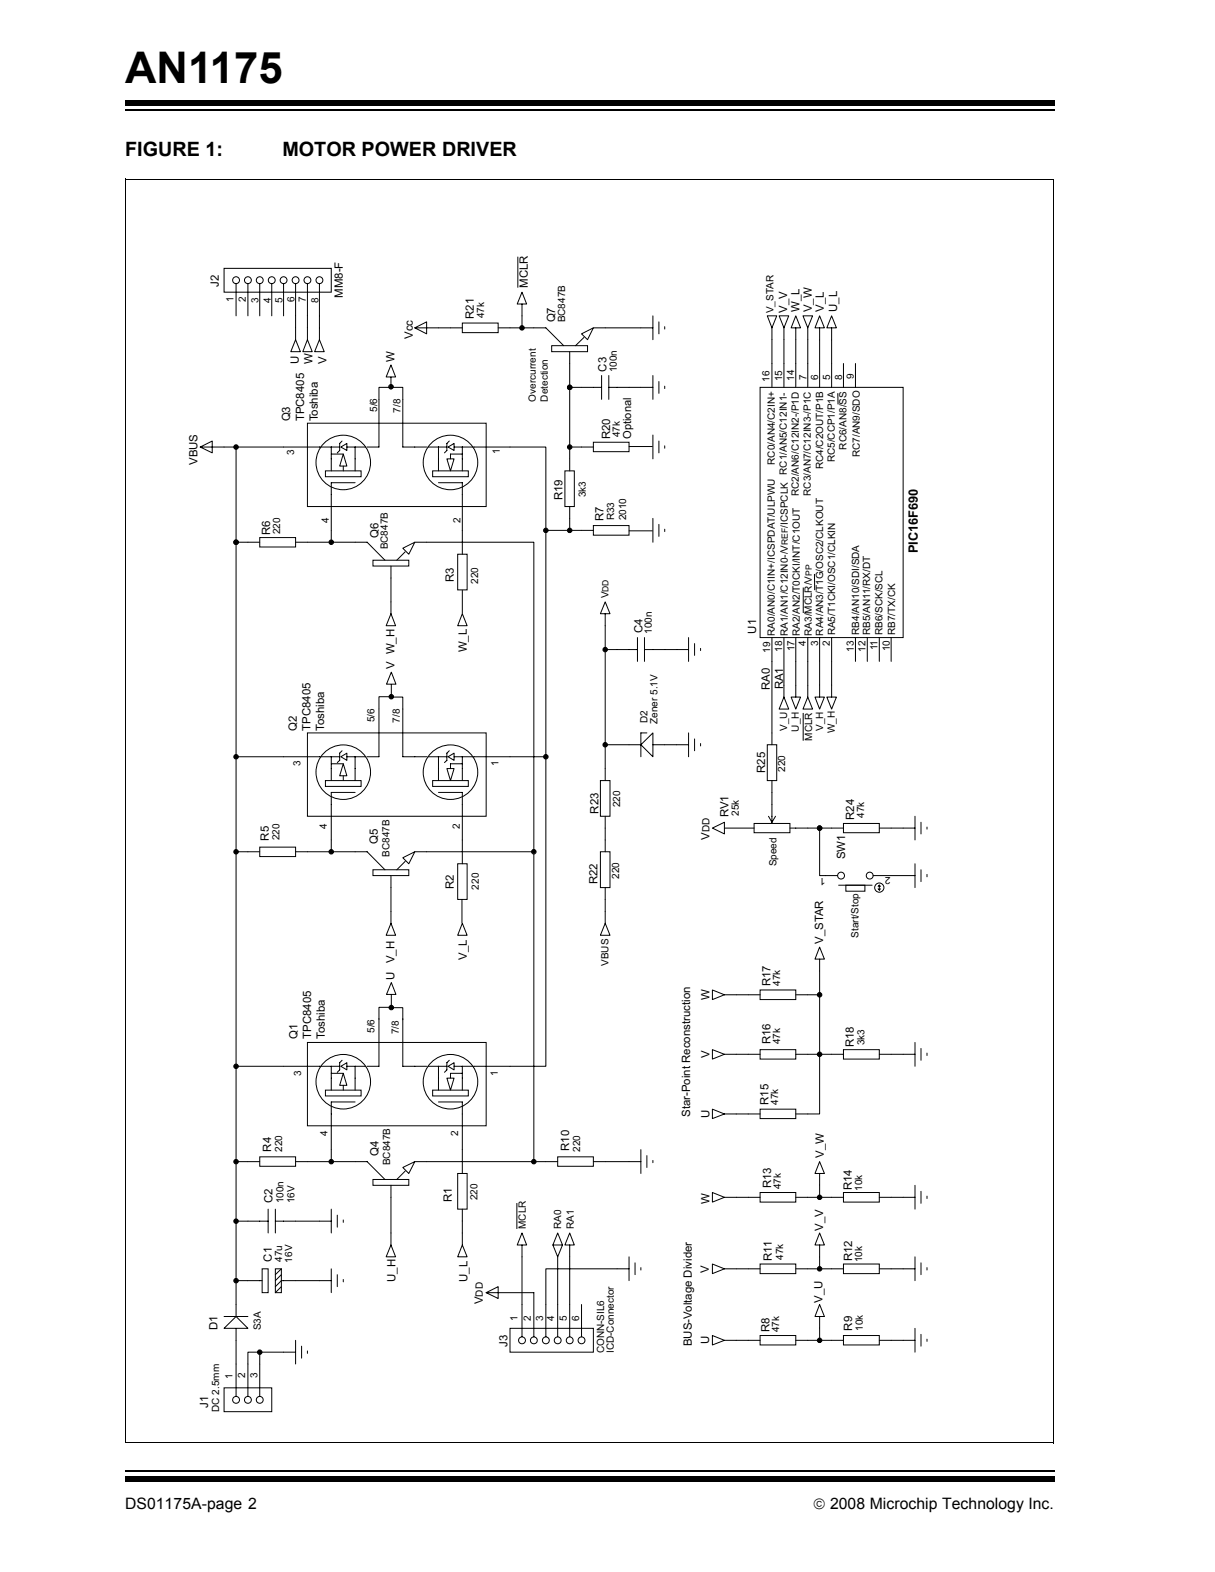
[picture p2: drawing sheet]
<svg xmlns="http://www.w3.org/2000/svg" width="216mm" height="279mm" viewBox="0 0 216 279" stroke-linecap="round" stroke-linejoin="round" font-family="sans-serif">
<path d="M22.2 19.6h165.1" fill="none" stroke="#000" stroke-width=".34"/>
<path d="M22.2 17.7h165.1v1.1h-165.1z" fill="#000"/>
<path d="M22.2 260.3h165.1v6h-165.1z" fill="#fff"/>
<path d="M22.2 261.4h165.1" fill="none" stroke="#000" stroke-width=".34"/>
<path d="M22.2 262.4h165.1v1h-165.1z" fill="#000"/>
<path d="M22.2 31.7h165.1v224.8h-165.1z" fill="#fff"/>
<g fill="none" stroke="#000" stroke-width=".18">
<path d="M22.3 31.8h165M22.3 31.7v224.7M187.2 31.8v224.7M39.8 47.7h19.1v4.2h-19.1zM41.9 50.4v5.7M44.1 50.4v5.7M46.2 50.4v5.7M48.3 50.4v5.7M50.4 50.4v5.7M52.5 50.4v10M54.6 50.4v10M56.8 50.4v10"/>
<path d="M73.7 58.3l2.1-1.1v2.1zM73.7 58.3h8.5M82.2 57.4h6.3v1.7h-6.3zM88.5 58.3h8.5l3.2 3.1M92 45.6v5.5M92.8 51.9l.8 2.1h-1.7zM92.8 54v4.3M103.3 59.3l2.1-1-1 2.1zM103.8 60l-1.5 1.4M105.4 58.3h10.6M116 56.1v4.3M117.1 57.2v2.1"/>
<path d="M118.1 58.1v.4M136.3 56.1h1.7l-.8 2.2zM137.2 58.3v10.5M138.4 56.1h1.8l-.9 2.2zM139.3 58.3v10.5M141.4 56.1l.9 2.2h-1.7zM141.4 58.3v10.5M142.7 56.1h1.7l-.9 2.2zM143.5 58.3v10.5M145.6 56.1l.9 2.2h-1.7zM145.6 58.3v10.5M147.8 56.1l.8 2.2h-1.7z"/>
<path d="M147.8 58.3v10.5M35.6 79.5l2.1-1.1v2.1zM35.6 79.5h24.8M41.9 79.5v154.5M52.5 60.4l.9 2.1h-1.7zM54.6 75.2h31.8v14.8h-31.8zM54.6 60.4l.9 2.1h-1.7zM56.8 60.4l.8 2.1h-1.7zM58.9 79.5v4.2M60.6 79.5l1-.7v1.3zM60.8 78.4l-.4 .4v1.3l-.5 .4M61.6 79.5h3.4"/>
<path d="M63.1 79.5v4.2M65.2 79.5h2.1v-10.7h4.3v10.7h4.2M69.5 64.9l.8 2.1h-1.7zM69.5 67v2.1M76 79.5h3.4M77.9 79.5v4.2M79.6 79.5l1.1-.7v1.3zM79.8 78.4l-.4 .4v1.3l-.4 .4M80.7 79.5h16.3v14.8M82.2 79.5v4.2M98 61.4h6.4v1.1h-6.4zM101.2 62.5v21.2"/>
<path d="M101.2 79.5h4.2M101.2 68.8h5.7M105.4 78.6h6.4v1.7h-6.4zM106.9 66.7v4.3M108.2 68.8h7.8M108.2 66.7v4.3M111.8 79.4h4.1M116 66.7v4.3M116 77.3v4.3M117.1 67.8v2.1M117.1 78.4v2.1M118.1 68.6v.5"/>
<path d="M118.1 79.2v.5M135.1 68.8h25.4v44.5h-25.4zM148.9 69.9v2M149.9 64.6v4.2M152 64.6v4.2M41.9 96.4h4.3M46.2 95.5h6.3v1.7h-6.3zM52.5 96.4h12.7l3.2 3.2M57.8 83.7h6.4v1h-6.4zM58.9 80.7h2.1M61 80.7l.6 2.1h-1.2zM61 82.8v.9"/>
<path d="M63.1 85.8h-4.2v10.6M66.3 99.6h6.3v1h-6.3zM71.6 97.4l2.1-1-1.1 2.1zM72 98.1l-1.5 1.5M73.7 96.4h21.2v55M76.9 83.7h6.3v1h-6.3zM77.9 85.8h4.3v12.7M79.4 81.6h1.3l-.7 2.1zM81.3 98.5h1.7v6.3h-1.7zM82.2 80.7h-2.2v.9M97 94.3h8.4M97 94.3v40.2"/>
<path d="M100.4 83.7h1.7v6.3h-1.7zM101.2 90v4.3M105.4 93.4h6.4v1.7h-6.4zM111.8 94.3h4.1M116 92.1v4.3M117.1 93.2v2.1M118.1 94.1v.4M69.5 109.1l.8 2.1h-1.7zM69.5 100.6v8.5M69.5 119.5l.9 2.1h-1.7zM82.2 109.1l.8 2.1h-1.7zM82.2 104.9v4.1"/>
<path d="M107.5 107l.9 2.1h-1.7zM107.5 109.1v29.6M107.5 115.5h5.8M113.3 113.3v4.3M114.5 115.5h7.9M114.5 113.3v4.3M122.4 113.3v4.3M123.4 114.4v2.1M124.5 115.2v.4M137.2 113.3v19.1M139.3 113.4v10.5M141.4 113.3v10.6"/>
<path d="M142.7 104.4v4.6M143.5 113.3v10.6M144.7 102l.1 2.9M145.6 113.3v10.6M147.8 113.3v10.6M152 113.3v4.3M154.1 113.3v4.3M156.2 113.3v4.3M158.4 113.3v4.3M41.9 134.5h18.5M54.6 130.3h31.8v14.8h-31.8zM57.8 138.7h6.4v1.1h-6.4z"/>
<path d="M58.9 134.5v4.2M58.9 135.8h2.1M60.6 134.5l1-.6v1.2zM60.8 133.4l-.4 .5v1.2l-.5 .4M61 135.8l.6 2.1h-1.2zM61 137.9v.8M61.6 134.5h3.4M63.1 134.5v4.2M67.3 126v8.5h-2.1M69.5 123.8h-2.2v2.2M69.5 123.9h2.1v10.6h4.2M69.5 121.7v2.1"/>
<path d="M76 134.5h3.4M76.9 138.7h6.3v1.1h-6.3zM77.9 134.5v4.2M79.4 136.6h1.3l-.7 2.1zM79.6 134.5l1.1-.6v1.2zM79.8 133.4l-.4 .5v1.2l-.4 .4M80.7 134.5h16.3M82.2 134.5v4.2M82.2 135.8h-2.2v.8M97 134.5v55h-16.3M106.7 138.7h1.7v6.4h-1.7zM107.5 132.4h6.4"/>
<path d="M113.9 132.4l2.1-2.1v4.2zM114.9 130.3h-1v4.2M116 132.4h6.4M122.4 130.3v4.2M123.4 131.3v2.1M124.5 132.2v.4M136.3 132.4h1.7v6.3h-1.7zM137.2 138.7v7.4M139.3 123.9l.9 2.1h-1.8zM140.6 123.9h1.7l-.9 2.1zM143.5 123.9l.9 2.1h-1.7zM144.8 123.9h1.7l-.9 2.1z"/>
<path d="M146.9 123.9h1.7l-.8 2.1zM41.9 151.4h4.3M46.2 150.6h6.3v1.6h-6.3zM52.5 151.4h12.7l3.2 3.2M63.1 140.8h-4.2v10.6M66.3 154.6h6.3v1h-6.3zM69.5 155.6v8.5M71.6 152.5l2.1-1.1-1.1 2.1zM72 153.1l-1.5 1.5M73.7 151.4h21.2M77.9 140.8h4.3v12.7M81.3 153.5h1.7v6.4h-1.7z"/>
<path d="M82.1 160v4M94.9 151.4v55.1M106.7 151.4h1.7v6.4h-1.7zM107.5 145.1v6.3M107.5 157.8v6.3M126.6 147.2l2.1-1.1v2.1zM128.8 147.2h5.2M134 146.4h6.4v1.6h-6.4zM136.6 145.1l.6 1M137.8 145.1l-.6 1M140.4 147.2h9.5M145.6 147.2v8.4h3.2"/>
<path d="M149 157.3h6M149.9 146.4h6.3v1.6h-6.3zM150.3 157.3h3.4v1.1h-3.4zM155.2 155.6h7.4M156 158l.2 .2M156.2 147.2h6.4M156.2 157.3v.9M156.2 157.3l-.2 .2M156.2 157.3l.3 .2M156.5 158l-.3 .2M162.6 145.1v4.2M162.6 153.5v4.3"/>
<path d="M163.7 146.1v2.1M163.7 154.6v2.1M164.7 147v.4M164.7 155.4v.4M69.5 164.1l.8 2.1h-1.7zM69.5 179h-2.2v2.2M69.5 179.1h2.1v2.1M69.5 174.6l.9 2.1h-1.7zM69.5 176.9v2.1M82.2 164.1l.8 2.1h-1.7zM107.5 164.1l.9 2.1h-1.7zM126.6 176l2.1 .8-2.1 .9z"/>
<path d="M128.7 176.8h6.4M135.1 176h6.3v1.7h-6.3zM141.4 176.8h4.2M145.6 168.3l.9 2.2h-1.7zM145.6 170.5v27.5h-4.2M41.9 189.5h18.5M54.6 185.3h31.8v14.8h-31.8zM57.8 193.8h6.4v1h-6.4zM58.9 189.5v4.3M58.9 190.8h2.1M60.6 189.5l1-.6v1.3zM60.8 188.5l-.4 .4v1.3l-.5 .4"/>
<path d="M61 190.8l.6 2.1h-1.2zM61 192.9v.9M61.6 189.5h3.4M63.1 195.9h-4.2v10.6M63.1 189.5v4.3M67.3 181v8.5h-2.1M71.6 181v8.5h4.2M76 189.5h3.4M76.9 193.8h6.3v1h-6.3zM77.9 195.9h4.3v12.7M77.9 189.5v4.3M79.4 191.6h1.3l-.7 2.2z"/>
<path d="M79.6 189.5l1.1-.6v1.3zM79.8 188.5l-.4 .4v1.3l-.4 .4M82.2 189.5v4.3M82.2 190.8h-2.2v.8M126.6 197.1l2.1 .9-2.1 .8zM126.6 186.6l2.1 .8-2.1 .8zM128.7 187.4h6.4M128.7 198h6.4M135.1 197.1h6.3v1.7h-6.3zM135.1 186.6h6.3v1.6h-6.3zM141.4 187.4h8.5M149.9 186.6h6.3v1.6h-6.3z"/>
<path d="M156.2 187.4h6.4M162.6 185.3v4.2M163.7 186.3v2.2M164.7 187.2v.4M41.9 206.5h4.3M41.9 217h5.7M46.2 205.6h6.3v1.7h-6.3zM47.6 214.9v4.2M48.9 217h10M48.9 214.9v4.2M52.5 206.5h12.7l3.2 3.1M58.9 214.9v4.2"/>
<path d="M59.9 216v2.1M61 216.8v.5M66.3 209.6h6.3v1.1h-6.3zM69.5 210.7v10.6M71.6 207.5l2.1-1-1.1 2.1zM72 208.1l-1.5 1.5M73.7 206.5h25.4M81.3 208.6h1.7v6.3h-1.7zM82.2 214.9v6.4M91.8 213.8v4.6M92.8 219.1l.8 2.2h-1.7zM99.1 205.6h6.3v1.7h-6.3z"/>
<path d="M99.1 219.1l.9 2.2h-1.8zM101.2 219.1l.9 2.2h-1.7zM105.4 206.5h8.5M113.9 204.3v4.3M114.9 205.4v2.1M116 206.3v.3M126.6 212l2.1 .8-2.1 .9zM128.7 212.8h6.4M135.1 212h6.3v1.7h-6.3zM141.4 212.8h8.5M145.6 219.1l.9 2.2h-1.7zM145.6 206.5l.9 2.1h-1.7z"/>
<path d="M145.6 208.6v4.2M149.9 212h6.3v1.7h-6.3zM156.2 212.8h6.4M162.6 210.7v4.2M163.7 211.7v2.2M164.7 212.6v.4M39.8 236.1l2.1-2.1 2.2 2.1zM39.8 234h4.3M41.9 236.1v12.1M41.9 227.6h4.7M46.6 225.5h1v4.3h-1zM48.9 225.5h1.1v4.3h-1.1z"/>
<path d="M50 225.5l-1.1 1.1M50 226.6l-1.1 1M50 228.7l-1.1 1.1M52.5 238.2v4.2M53.6 239.3v2.1M58.9 225.5v4.3M58.9 227.6h-8.9l-1.1 1.1M59.9 226.6v2.1M61 227.4v.4M69.5 221.3l.8 2.1h-1.7zM82.2 221.3l.8 2.1h-1.7zM86.4 229.8l2.1-1.1v2.1z"/>
<path d="M86.4 229.8l8.5-.1v7.9M90.6 236.1h14.8v4.2h-14.8zM92.8 221.3v16.3M98.2 221.3l.9 2.1M99.1 223.4v14.2M100 221.3l-.9 2.1M101.2 221.3v16.3M103.3 231.9v5.7M111.8 225.5h-14.8v12.1M111.8 223.4v4.2M112.8 224.4v2.2M113.9 225.3v.4"/>
<path d="M126.6 237.4l2.1 .8-2.1 .8zM126.6 224.7l2.1 .8-2.1 .9zM128.7 238.2h6.4M128.7 225.5h6.4M135.1 237.4h6.3v1.6h-6.3zM135.1 224.7h6.3v1.7h-6.3zM141.4 238.2h8.5M141.4 225.5h8.5M145.6 231.9l.9 2.1h-1.7zM145.6 221.3v4.2M145.6 234v4.2M149.9 237.4h6.3v1.6h-6.3z"/>
<path d="M149.9 224.7h6.3v1.7h-6.3zM156.2 238.2h6.4M156.2 225.5h6.4M162.6 223.4v4.2M162.6 236.1v4.2M163.7 224.4v2.2M163.7 237.2v2.1M164.7 225.3v.4M164.7 238v.4M22.2 256.4h165M39.8 246.7h8.5v4.2h-8.5zM46.2 240.3h-2.1v7.9"/>
<path d="M46.2 240.3v7.9M46.2 240.3h6.3M54.6 240.1v.4"/>
<circle cx="41.9" cy="49.8" r=".61"/>
<circle cx="44.1" cy="49.8" r=".61"/>
<circle cx="46.2" cy="49.8" r=".61"/>
<circle cx="48.3" cy="49.8" r=".61"/>
<circle cx="50.4" cy="49.8" r=".61"/>
<circle cx="52.5" cy="49.8" r=".61"/>
<circle cx="54.6" cy="49.8" r=".61"/>
<circle cx="56.8" cy="49.8" r=".61"/>
<circle cx="92.8" cy="58.3" r=".4"/>
<circle cx="41.9" cy="79.5" r=".4"/>
<circle cx="69.5" cy="68.7" r=".4"/>
<circle cx="101.2" cy="68.9" r=".4"/>
<circle cx="101.2" cy="79.5" r=".4"/>
<circle cx="41.9" cy="96.4" r=".4"/>
<circle cx="58.9" cy="96.4" r=".4"/>
<circle cx="61" cy="82.2" r="4.8"/>
<circle cx="80" cy="82.2" r="4.8"/>
<circle cx="97" cy="94.3" r=".4"/>
<circle cx="101.2" cy="94.3" r=".4"/>
<circle cx="107.5" cy="115.5" r=".4"/>
<circle cx="41.9" cy="134.5" r=".4"/>
<circle cx="61" cy="137.2" r="4.8"/>
<circle cx="69.5" cy="123.8" r=".4"/>
<circle cx="80" cy="137.2" r="4.8"/>
<circle cx="97" cy="134.5" r=".4"/>
<circle cx="107.5" cy="132.4" r=".4"/>
<circle cx="41.9" cy="151.4" r=".4"/>
<circle cx="58.9" cy="151.4" r=".4"/>
<circle cx="94.9" cy="151.4" r=".4"/>
<circle cx="145.6" cy="147.2" r=".4"/>
<circle cx="149.5" cy="155.6" r=".61"/>
<circle cx="154.5" cy="155.6" r=".61"/>
<circle cx="156.2" cy="157.8" r=".82"/>
<circle cx="69.5" cy="179.1" r=".4"/>
<circle cx="145.6" cy="176.8" r=".4"/>
<circle cx="41.9" cy="189.5" r=".4"/>
<circle cx="61" cy="192.3" r="4.8"/>
<circle cx="80" cy="192.3" r="4.8"/>
<circle cx="145.6" cy="187.4" r=".4"/>
<circle cx="41.9" cy="206.5" r=".4"/>
<circle cx="41.9" cy="217" r=".4"/>
<circle cx="58.9" cy="206.5" r=".4"/>
<circle cx="94.9" cy="206.5" r=".4"/>
<circle cx="145.6" cy="212.8" r=".4"/>
<circle cx="41.9" cy="227.6" r=".4"/>
<circle cx="92.8" cy="238.2" r=".61"/>
<circle cx="94.9" cy="238.2" r=".61"/>
<circle cx="97" cy="238.2" r=".61"/>
<circle cx="99.1" cy="238.2" r=".61"/>
<circle cx="101.2" cy="238.2" r=".61"/>
<circle cx="103.3" cy="238.2" r=".61"/>
<circle cx="145.6" cy="225.5" r=".4"/>
<circle cx="145.6" cy="238.2" r=".4"/>
<circle cx="41.9" cy="248.8" r=".61"/>
<circle cx="44.1" cy="248.8" r=".61"/>
<circle cx="46.2" cy="240.3" r=".4"/>
<circle cx="46.2" cy="248.8" r=".61"/>
</g>
<g fill="#000">
<circle cx="92.8" cy="58.3" r=".4"/>
<circle cx="41.9" cy="79.5" r=".4"/>
<circle cx="69.5" cy="68.7" r=".4"/>
<circle cx="101.2" cy="68.9" r=".4"/>
<circle cx="101.2" cy="79.5" r=".4"/>
<circle cx="41.9" cy="96.4" r=".4"/>
<circle cx="58.9" cy="96.4" r=".4"/>
<circle cx="97" cy="94.3" r=".4"/>
<circle cx="101.2" cy="94.3" r=".4"/>
<circle cx="107.5" cy="115.5" r=".4"/>
<circle cx="41.9" cy="134.5" r=".4"/>
<circle cx="69.5" cy="123.8" r=".4"/>
<circle cx="97" cy="134.5" r=".4"/>
<circle cx="107.5" cy="132.4" r=".4"/>
<circle cx="41.9" cy="151.4" r=".4"/>
<circle cx="58.9" cy="151.4" r=".4"/>
<circle cx="94.9" cy="151.3" r=".4"/>
<circle cx="145.6" cy="147.2" r=".4"/>
<circle cx="69.5" cy="179.1" r=".4"/>
<circle cx="145.6" cy="176.8" r=".4"/>
<circle cx="41.9" cy="189.5" r=".4"/>
<circle cx="145.6" cy="187.4" r=".4"/>
<circle cx="41.9" cy="206.5" r=".4"/>
<circle cx="41.9" cy="217" r=".4"/>
<circle cx="58.9" cy="206.5" r=".4"/>
<circle cx="94.9" cy="206.5" r=".4"/>
<circle cx="145.6" cy="212.8" r=".4"/>
<circle cx="41.9" cy="227.6" r=".4"/>
<circle cx="145.6" cy="225.5" r=".4"/>
<circle cx="145.6" cy="238.2" r=".4"/>
<circle cx="46.2" cy="240.3" r=".4"/>
</g>
<path d="M142.7 126.7v5" fill="none" stroke="#010101" stroke-width=".18"/>
<text font-size="7.7" x="22.2" y="14.7">AN1175</text>
<g font-size="3.5">
<text x="22.2" y="27.7">FIGURE 1:</text>
<text x="50.2" y="27.7">MOTOR POWER DRIVER</text>
</g>
<g font-size="2.8">
<text x="22.2" y="268.1">DS01175A-page 2</text>
<text x="144.5" y="268.1">© 2008 Microchip Technology Inc.</text>
</g>
<text font-size="2.3" x="163.1" y="98.4" transform="rotate(-90 163.1 98.4)">PIC16F690</text>
<g font-size="2">
<text x="38.9" y="51" transform="rotate(-90 38.9 51)">J2</text>
<text x="60.9" y="52.9" transform="rotate(-90 60.9 52.9)">MM8-F</text>
<text x="93.8" y="51.2" transform="rotate(-90 93.8 51.2)">MCLR</text>
<text x="84.2" y="56.7" transform="rotate(-90 84.2 56.7)">R21</text>
<text x="98.7" y="57.3" transform="rotate(-90 98.7 57.3)">Q7</text>
<text x="139.9" y="55.6" transform="rotate(-90 139.9 55.6)">V_V</text>
<text x="142.1" y="55.4" transform="rotate(-90 142.1 55.4)">W_L</text>
<text x="144.3" y="55.5" transform="rotate(-90 144.3 55.5)">V_W</text>
<text x="146.4" y="55.4" transform="rotate(-90 146.4 55.4)">V_L</text>
<text x="148.7" y="55.4" transform="rotate(-90 148.7 55.4)">U_L</text>
<text x="53.1" y="64.8" transform="rotate(-90 53.1 64.8)">U</text>
<text x="55.5" y="64.8" transform="rotate(-90 55.5 64.8)">W</text>
<text x="58" y="64.8" transform="rotate(-90 58 64.8)">V</text>
<text x="70.1" y="64.3" transform="rotate(-90 70.1 64.3)">W</text>
<text x="73.3" y="60.2" transform="rotate(-90 73.3 60.2)">Vcc</text>
<text x="107.8" y="66.1" transform="rotate(-90 107.8 66.1)">C3</text>
<text x="51.6" y="74.9" transform="rotate(-90 51.6 74.9)">Q3</text>
<text x="54" y="74.9" transform="rotate(-90 54 74.9)">TPC8405</text>
<text x="56.5" y="74.9" transform="rotate(-90 56.5 74.9)">Toshiba</text>
<text x="35.1" y="82.7" transform="rotate(-90 35.1 82.7)">VBUS</text>
<text x="108.4" y="78.1" transform="rotate(-90 108.4 78.1)">R20</text>
<text x="112.2" y="78" transform="rotate(-90 112.2 78)">Optional</text>
<text x="100" y="88.9" transform="rotate(-90 100 88.9)">R19</text>
<text x="48" y="95.1" transform="rotate(-90 48 95.1)">R6</text>
<text x="67.3" y="95.6" transform="rotate(-90 67.3 95.6)">Q6</text>
<text x="107.3" y="92.6" transform="rotate(-90 107.3 92.6)">R7</text>
<text x="80.7" y="103.5" transform="rotate(-90 80.7 103.5)">R3</text>
<text x="114.2" y="112.5" transform="rotate(-90 114.2 112.5)">C4</text>
<text x="134.4" y="112.6" transform="rotate(-90 134.4 112.6)">U1</text>
<text x="70.1" y="119" transform="rotate(-90 70.1 119)">V W_H</text>
<text x="83" y="115.9" transform="rotate(-90 83 115.9)">W_L</text>
<text x="136.8" y="122.6" transform="rotate(-90 136.8 122.6)">RA0</text>
<text x="139.2" y="122.5" transform="rotate(-90 139.2 122.5)">RA1</text>
<text x="52.7" y="129.9" transform="rotate(-90 52.7 129.9)">Q2</text>
<text x="55.2" y="129.9" transform="rotate(-90 55.2 129.9)">TPC8405</text>
<text x="57.6" y="129.9" transform="rotate(-90 57.6 129.9)">Toshiba</text>
<text x="136" y="137.4" transform="rotate(-90 136 137.4)">R25</text>
<text x="47.8" y="149.4" transform="rotate(-90 47.8 149.4)">R5</text>
<text x="67.1" y="150" transform="rotate(-90 67.1 150)">Q5</text>
<text x="106.3" y="144.6" transform="rotate(-90 106.3 144.6)">R23</text>
<text x="126.1" y="149.3" transform="rotate(-90 126.1 149.3)">V</text>
<text x="129.4" y="145.3" transform="rotate(-90 129.4 145.3)">RV1</text>
<text x="151.8" y="145.7" transform="rotate(-90 151.8 145.7)">R24</text>
<text x="150.2" y="152.7" transform="rotate(-90 150.2 152.7)">SW1</text>
<text x="80.7" y="158.1" transform="rotate(-90 80.7 158.1)">R2</text>
<text x="106.2" y="157.2" transform="rotate(-90 106.2 157.2)">R22</text>
<text x="146.2" y="167.8" transform="rotate(-90 146.2 167.8)">V_STAR</text>
<text x="70.1" y="171.2" transform="rotate(-90 70.1 171.2)">V_H</text>
<text x="83" y="170.6" transform="rotate(-90 83 170.6)">V_L</text>
<text x="70.1" y="174.1" transform="rotate(-90 70.1 174.1)">U</text>
<text x="126.1" y="177.7" transform="rotate(-90 126.1 177.7)">W</text>
<text x="136.9" y="175.3" transform="rotate(-90 136.9 175.3)">R17</text>
<text x="52.9" y="184.6" transform="rotate(-90 52.9 184.6)">Q1</text>
<text x="55.3" y="184.6" transform="rotate(-90 55.3 184.6)">TPC8405</text>
<text x="57.7" y="184.6" transform="rotate(-90 57.7 184.6)">Toshiba</text>
<text x="136.9" y="185.6" transform="rotate(-90 136.9 185.6)">R16</text>
<text x="126.1" y="188" transform="rotate(-90 126.1 188)">V</text>
<text x="151.8" y="186.1" transform="rotate(-90 151.8 186.1)">R18</text>
<text x="136.6" y="196.4" transform="rotate(-90 136.6 196.4)">R15</text>
<text x="122.6" y="198.5" transform="rotate(-90 122.6 198.5)">Star-Point Reconstruction</text>
<text x="126.1" y="198.6" transform="rotate(-90 126.1 198.6)">U</text>
<text x="48.2" y="204.7" transform="rotate(-90 48.2 204.7)">R4</text>
<text x="67.3" y="205.5" transform="rotate(-90 67.3 205.5)">Q4</text>
<text x="101.1" y="204.5" transform="rotate(-90 101.1 204.5)">R10</text>
<text x="146.4" y="205.8" transform="rotate(-90 146.4 205.8)">V_W</text>
<text x="48.4" y="213.8" transform="rotate(-90 48.4 213.8)">C2</text>
<text x="80.3" y="213.7" transform="rotate(-90 80.3 213.7)">R1</text>
<text x="126.1" y="214" transform="rotate(-90 126.1 214)">W</text>
<text x="137.1" y="211.2" transform="rotate(-90 137.1 211.2)">R13</text>
<text x="151.4" y="211.6" transform="rotate(-90 151.4 211.6)">R14</text>
<text x="146.3" y="218.7" transform="rotate(-90 146.3 218.7)">V_V</text>
<text x="48.3" y="224.2" transform="rotate(-90 48.3 224.2)">C1</text>
<text x="70.3" y="227.8" transform="rotate(-90 70.3 227.8)">U_H</text>
<text x="83.1" y="227.8" transform="rotate(-90 83.1 227.8)">U_L</text>
<text x="126" y="226.3" transform="rotate(-90 126 226.3)">V</text>
<text x="137.1" y="224.1" transform="rotate(-90 137.1 224.1)">R11</text>
<text x="151.5" y="224.1" transform="rotate(-90 151.5 224.1)">R12</text>
<text x="85.8" y="231.8" transform="rotate(-90 85.8 231.8)">V</text>
<text x="146.2" y="231.6" transform="rotate(-90 146.2 231.6)">V_U</text>
<text x="38.6" y="236.4" transform="rotate(-90 38.6 236.4)">D1</text>
<text x="90.2" y="239.3" transform="rotate(-90 90.2 239.3)">J3</text>
<text x="123" y="239.3" transform="rotate(-90 123 239.3)">BUS-Voltage Divider</text>
<text x="126" y="238.9" transform="rotate(-90 126 238.9)">U</text>
<text x="136.8" y="236.7" transform="rotate(-90 136.8 236.7)">R8</text>
<text x="151.5" y="236.5" transform="rotate(-90 151.5 236.5)">R9</text>
<text x="37" y="250.3" transform="rotate(-90 37 250.3)">J1</text>
</g>
<g font-size="1.8">
<text x="41.5" y="53.7" transform="rotate(-90 41.5 53.7)">1</text>
<text x="43.7" y="53.7" transform="rotate(-90 43.7 53.7)">2</text>
<text x="45.9" y="53.8" transform="rotate(-90 45.9 53.8)">3</text>
<text x="48.1" y="53.8" transform="rotate(-90 48.1 53.8)">4</text>
<text x="50.2" y="53.8" transform="rotate(-90 50.2 53.8)">5</text>
<text x="52.3" y="53.7" transform="rotate(-90 52.3 53.7)">6</text>
<text x="54.3" y="53.7" transform="rotate(-90 54.3 53.7)">7</text>
<text x="56.6" y="53.8" transform="rotate(-90 56.6 53.8)">8</text>
<text x="86" y="56.6" transform="rotate(-90 86 56.6)">47k</text>
<text x="100.4" y="57.3" transform="rotate(-90 100.4 57.3)">BC847B</text>
<text x="137.4" y="55.7" transform="rotate(-90 137.4 55.7)">V_STAR</text>
<text x="95.2" y="71.4" transform="rotate(-90 95.2 71.4)">Overcurrent</text>
<text x="97.3" y="71.4" transform="rotate(-90 97.3 71.4)">Detection</text>
<text x="109.6" y="66.2" transform="rotate(-90 109.6 66.2)">100n</text>
<text x="136.8" y="67.9" transform="rotate(-90 136.8 67.9)">16</text>
<text x="139" y="67.8" transform="rotate(-90 139 67.8)">15</text>
<text x="141.1" y="67.7" transform="rotate(-90 141.1 67.7)">14</text>
<text x="143.3" y="67.6" transform="rotate(-90 143.3 67.6)">7</text>
<text x="145.4" y="67.5" transform="rotate(-90 145.4 67.5)">6</text>
<text x="147.5" y="67.5" transform="rotate(-90 147.5 67.5)">5</text>
<text x="149.6" y="67.5" transform="rotate(-90 149.6 67.5)">8</text>
<text x="151.7" y="67.4" transform="rotate(-90 151.7 67.4)">9</text>
<text x="67" y="73.2" transform="rotate(-90 67 73.2)">5/6</text>
<text x="71.1" y="73.4" transform="rotate(-90 71.1 73.4)">7/8</text>
<text x="110.1" y="77.8" transform="rotate(-90 110.1 77.8)">47k</text>
<text x="52.3" y="80.8" transform="rotate(-90 52.3 80.8)">3</text>
<text x="88.8" y="80.7" transform="rotate(-90 88.8 80.7)">1</text>
<text x="137.7" y="82.6" transform="rotate(-90 137.7 82.6)">RC0/AN4/C2IN+</text>
<text x="146.2" y="83.4" transform="rotate(-90 146.2 83.4)">RC4/C2OUT/P1B</text>
<text x="148.3" y="82.2" transform="rotate(-90 148.3 82.2)">RC5/CCP1/P1A</text>
<text x="150.4" y="79.9" transform="rotate(-90 150.4 79.9)">RC6/AN8/SS</text>
<text x="152.8" y="81.3" transform="rotate(-90 152.8 81.3)">RC7/AN9/SDO</text>
<text x="104.1" y="88.4" transform="rotate(-90 104.1 88.4)">3k3</text>
<text x="139.8" y="84.4" transform="rotate(-90 139.8 84.4)">RC1/AN5/C12IN1-</text>
<text x="142" y="88.2" transform="rotate(-90 142 88.2)">RC2/AN6/C12IN2-/P1D</text>
<text x="144.1" y="88.1" transform="rotate(-90 144.1 88.1)">RC3/AN7/C12IN3-/P1C</text>
<text x="49.8" y="95" transform="rotate(-90 49.8 95)">220</text>
<text x="58.4" y="93" transform="rotate(-90 58.4 93)">4</text>
<text x="81.8" y="92.9" transform="rotate(-90 81.8 92.9)">2</text>
<text x="109.1" y="92.5" transform="rotate(-90 109.1 92.5)">R33</text>
<text x="111.3" y="92.5" transform="rotate(-90 111.3 92.5)">2010</text>
<text x="140" y="93.8" transform="rotate(-90 140 93.8)">/ICSPCLK</text>
<text x="68.9" y="97.7" transform="rotate(-90 68.9 97.7)">BC847B</text>
<text x="84.9" y="103.7" transform="rotate(-90 84.9 103.7)">220</text>
<text x="108.1" y="106.4" transform="rotate(-90 108.1 106.4)">V</text>
<text x="115.9" y="112.7" transform="rotate(-90 115.9 112.7)">100n</text>
<text x="137.7" y="113" transform="rotate(-90 137.7 113)">RA0/AN0/C1IN+/ICSPDAT/ULPWU</text>
<text x="140" y="113.1" transform="rotate(-90 140 113.1)">RA1/AN1/C12IN0-/V</text>
<text x="142.1" y="113.1" transform="rotate(-90 142.1 113.1)">RA2/AN2/T0CKI/INT/C1OUT</text>
<text x="144.3" y="113" transform="rotate(-90 144.3 113)">RA3/MCLR/V</text>
<text x="146.2" y="113" transform="rotate(-90 146.2 113)">RA4/AN3/T1G/OSC2/CLKOUT</text>
<text x="148.4" y="112.9" transform="rotate(-90 148.4 112.9)">RA5/T1CKI/OSC1/CLKIN</text>
<text x="152.6" y="112.8" transform="rotate(-90 152.6 112.8)">RB4/AN10/SDI/SDA</text>
<text x="154.6" y="112.9" transform="rotate(-90 154.6 112.9)">RB5/AN11/RX/DT</text>
<text x="156.8" y="112.9" transform="rotate(-90 156.8 112.9)">RB6/SCK/SCL</text>
<text x="159.1" y="112.9" transform="rotate(-90 159.1 112.9)">RB7/TX/CK</text>
<text x="136.8" y="116" transform="rotate(-90 136.8 116)">19</text>
<text x="139" y="115.8" transform="rotate(-90 139 115.8)">18</text>
<text x="141.2" y="115.7" transform="rotate(-90 141.2 115.7)">17</text>
<text x="143.2" y="114.9" transform="rotate(-90 143.2 114.9)">4</text>
<text x="145.4" y="114.8" transform="rotate(-90 145.4 114.8)">3</text>
<text x="147.5" y="114.8" transform="rotate(-90 147.5 114.8)">2</text>
<text x="151.7" y="115.9" transform="rotate(-90 151.7 115.9)">13</text>
<text x="153.8" y="115.9" transform="rotate(-90 153.8 115.9)">12</text>
<text x="155.9" y="115.6" transform="rotate(-90 155.9 115.6)">11</text>
<text x="158.1" y="115.7" transform="rotate(-90 158.1 115.7)">10</text>
<text x="66.5" y="128.3" transform="rotate(-90 66.5 128.3)">5/6</text>
<text x="71" y="128.5" transform="rotate(-90 71 128.5)">7/8</text>
<text x="115" y="128.6" transform="rotate(-90 115 128.6)">D2</text>
<text x="116.8" y="128.6" transform="rotate(-90 116.8 128.6)">Zener 5.1V</text>
<text x="139.9" y="130" transform="rotate(-90 139.9 130)">V_U</text>
<text x="141.9" y="130" transform="rotate(-90 141.9 130)">U_H</text>
<text x="144.3" y="131.6" transform="rotate(-90 144.3 131.6)">MCLR</text>
<text x="146.2" y="129.9" transform="rotate(-90 146.2 129.9)">V_H</text>
<text x="148.4" y="130.3" transform="rotate(-90 148.4 130.3)">W_H</text>
<text x="53.4" y="136.2" transform="rotate(-90 53.4 136.2)">3</text>
<text x="88.6" y="136.2" transform="rotate(-90 88.6 136.2)">1</text>
<text x="139.5" y="137.2" transform="rotate(-90 139.5 137.2)">220</text>
<text x="110.2" y="143.5" transform="rotate(-90 110.2 143.5)">220</text>
<text x="49.6" y="149.3" transform="rotate(-90 49.6 149.3)">220</text>
<text x="58.1" y="147.4" transform="rotate(-90 58.1 147.4)">4</text>
<text x="81.7" y="147.3" transform="rotate(-90 81.7 147.3)">2</text>
<text x="126.1" y="147.9" transform="rotate(-90 126.1 147.9)">DD</text>
<text x="131.3" y="145" transform="rotate(-90 131.3 145)">25k</text>
<text x="153.6" y="145.4" transform="rotate(-90 153.6 145.4)">47k</text>
<text x="69.2" y="152.3" transform="rotate(-90 69.2 152.3)">BC847B</text>
<text x="138" y="154" transform="rotate(-90 138 154)">Speed</text>
<text x="146.7" y="156" transform="rotate(-180 146.7 156)">1</text>
<text x="158.2" y="155.9" transform="rotate(-180 158.2 155.9)">2</text>
<text x="85.1" y="158.1" transform="rotate(-90 85.1 158.1)">220</text>
<text x="110" y="156.2" transform="rotate(-90 110 156.2)">220</text>
<text x="152.6" y="166.7" transform="rotate(-90 152.6 166.7)">Start/Stop</text>
<text x="108.1" y="171.7" transform="rotate(-90 108.1 171.7)">VBUS</text>
<text x="138.6" y="175.3" transform="rotate(-90 138.6 175.3)">47k</text>
<text x="66.5" y="183.6" transform="rotate(-90 66.5 183.6)">5/6</text>
<text x="70.9" y="183.8" transform="rotate(-90 70.9 183.8)">7/8</text>
<text x="138.6" y="185.6" transform="rotate(-90 138.6 185.6)">47k</text>
<text x="153.6" y="185.8" transform="rotate(-90 153.6 185.8)">3k3</text>
<text x="53.5" y="191.2" transform="rotate(-90 53.5 191.2)">3</text>
<text x="88.5" y="191.3" transform="rotate(-90 88.5 191.3)">1</text>
<text x="138.3" y="196.3" transform="rotate(-90 138.3 196.3)">47k</text>
<text x="58.2" y="201.9" transform="rotate(-90 58.2 201.9)">4</text>
<text x="81.4" y="201.9" transform="rotate(-90 81.4 201.9)">2</text>
<text x="50.1" y="204.7" transform="rotate(-90 50.1 204.7)">220</text>
<text x="69.3" y="207.1" transform="rotate(-90 69.3 207.1)">BC847B</text>
<text x="103.1" y="204.7" transform="rotate(-90 103.1 204.7)">220</text>
<text x="50.4" y="213.9" transform="rotate(-90 50.4 213.9)">100n</text>
<text x="52.3" y="213.9" transform="rotate(-90 52.3 213.9)">16V</text>
<text x="84.8" y="213.4" transform="rotate(-90 84.8 213.4)">220</text>
<text x="138.8" y="211.4" transform="rotate(-90 138.8 211.4)">47k</text>
<text x="153.2" y="211.6" transform="rotate(-90 153.2 211.6)">10k</text>
<text x="93.5" y="218.4" transform="rotate(-90 93.5 218.4)">MCLR</text>
<text x="99.7" y="218.4" transform="rotate(-90 99.7 218.4)">RA0</text>
<text x="102" y="218.4" transform="rotate(-90 102 218.4)">RA1</text>
<text x="50.1" y="224.3" transform="rotate(-90 50.1 224.3)">47u</text>
<text x="51.9" y="224.4" transform="rotate(-90 51.9 224.4)">16V</text>
<text x="139.1" y="223.9" transform="rotate(-90 139.1 223.9)">47k</text>
<text x="153.2" y="224.4" transform="rotate(-90 153.2 224.4)">10k</text>
<text x="85.8" y="230.5" transform="rotate(-90 85.8 230.5)">DD</text>
<text x="46.3" y="236.5" transform="rotate(-90 46.3 236.5)">S3A</text>
<text x="92" y="234.9" transform="rotate(-90 92 234.9)">1</text>
<text x="94.3" y="234.9" transform="rotate(-90 94.3 234.9)">2</text>
<text x="96.5" y="234.7" transform="rotate(-90 96.5 234.7)">3</text>
<text x="98.5" y="234.7" transform="rotate(-90 98.5 234.7)">4</text>
<text x="100.7" y="234.7" transform="rotate(-90 100.7 234.7)">5</text>
<text x="102.9" y="234.7" transform="rotate(-90 102.9 234.7)">6</text>
<text x="138.5" y="236.8" transform="rotate(-90 138.5 236.8)">47k</text>
<text x="153.3" y="236.5" transform="rotate(-90 153.3 236.5)">10k</text>
<text x="41.3" y="245" transform="rotate(-90 41.3 245)">1</text>
<text x="43.6" y="244.9" transform="rotate(-90 43.6 244.9)">2</text>
<text x="45.7" y="244.9" transform="rotate(-90 45.7 244.9)">3</text>
<text x="107.3" y="240.5" transform="rotate(-90 107.3 240.5)">CONN-SIL6</text>
<text x="109.1" y="240.5" transform="rotate(-90 109.1 240.5)">ICD-Connector</text>
<text x="39" y="250.9" transform="rotate(-90 39 250.9)">DC 2.5mm</text>
</g>
<g font-size="1.5">
<text x="140" y="96.9" transform="rotate(-90 140 96.9)">REF</text>
<text x="108.1" y="105.2" transform="rotate(-90 108.1 105.2)">DD</text>
<text x="144.3" y="102.3" transform="rotate(-90 144.3 102.3)">PP</text>
</g>
</svg>
